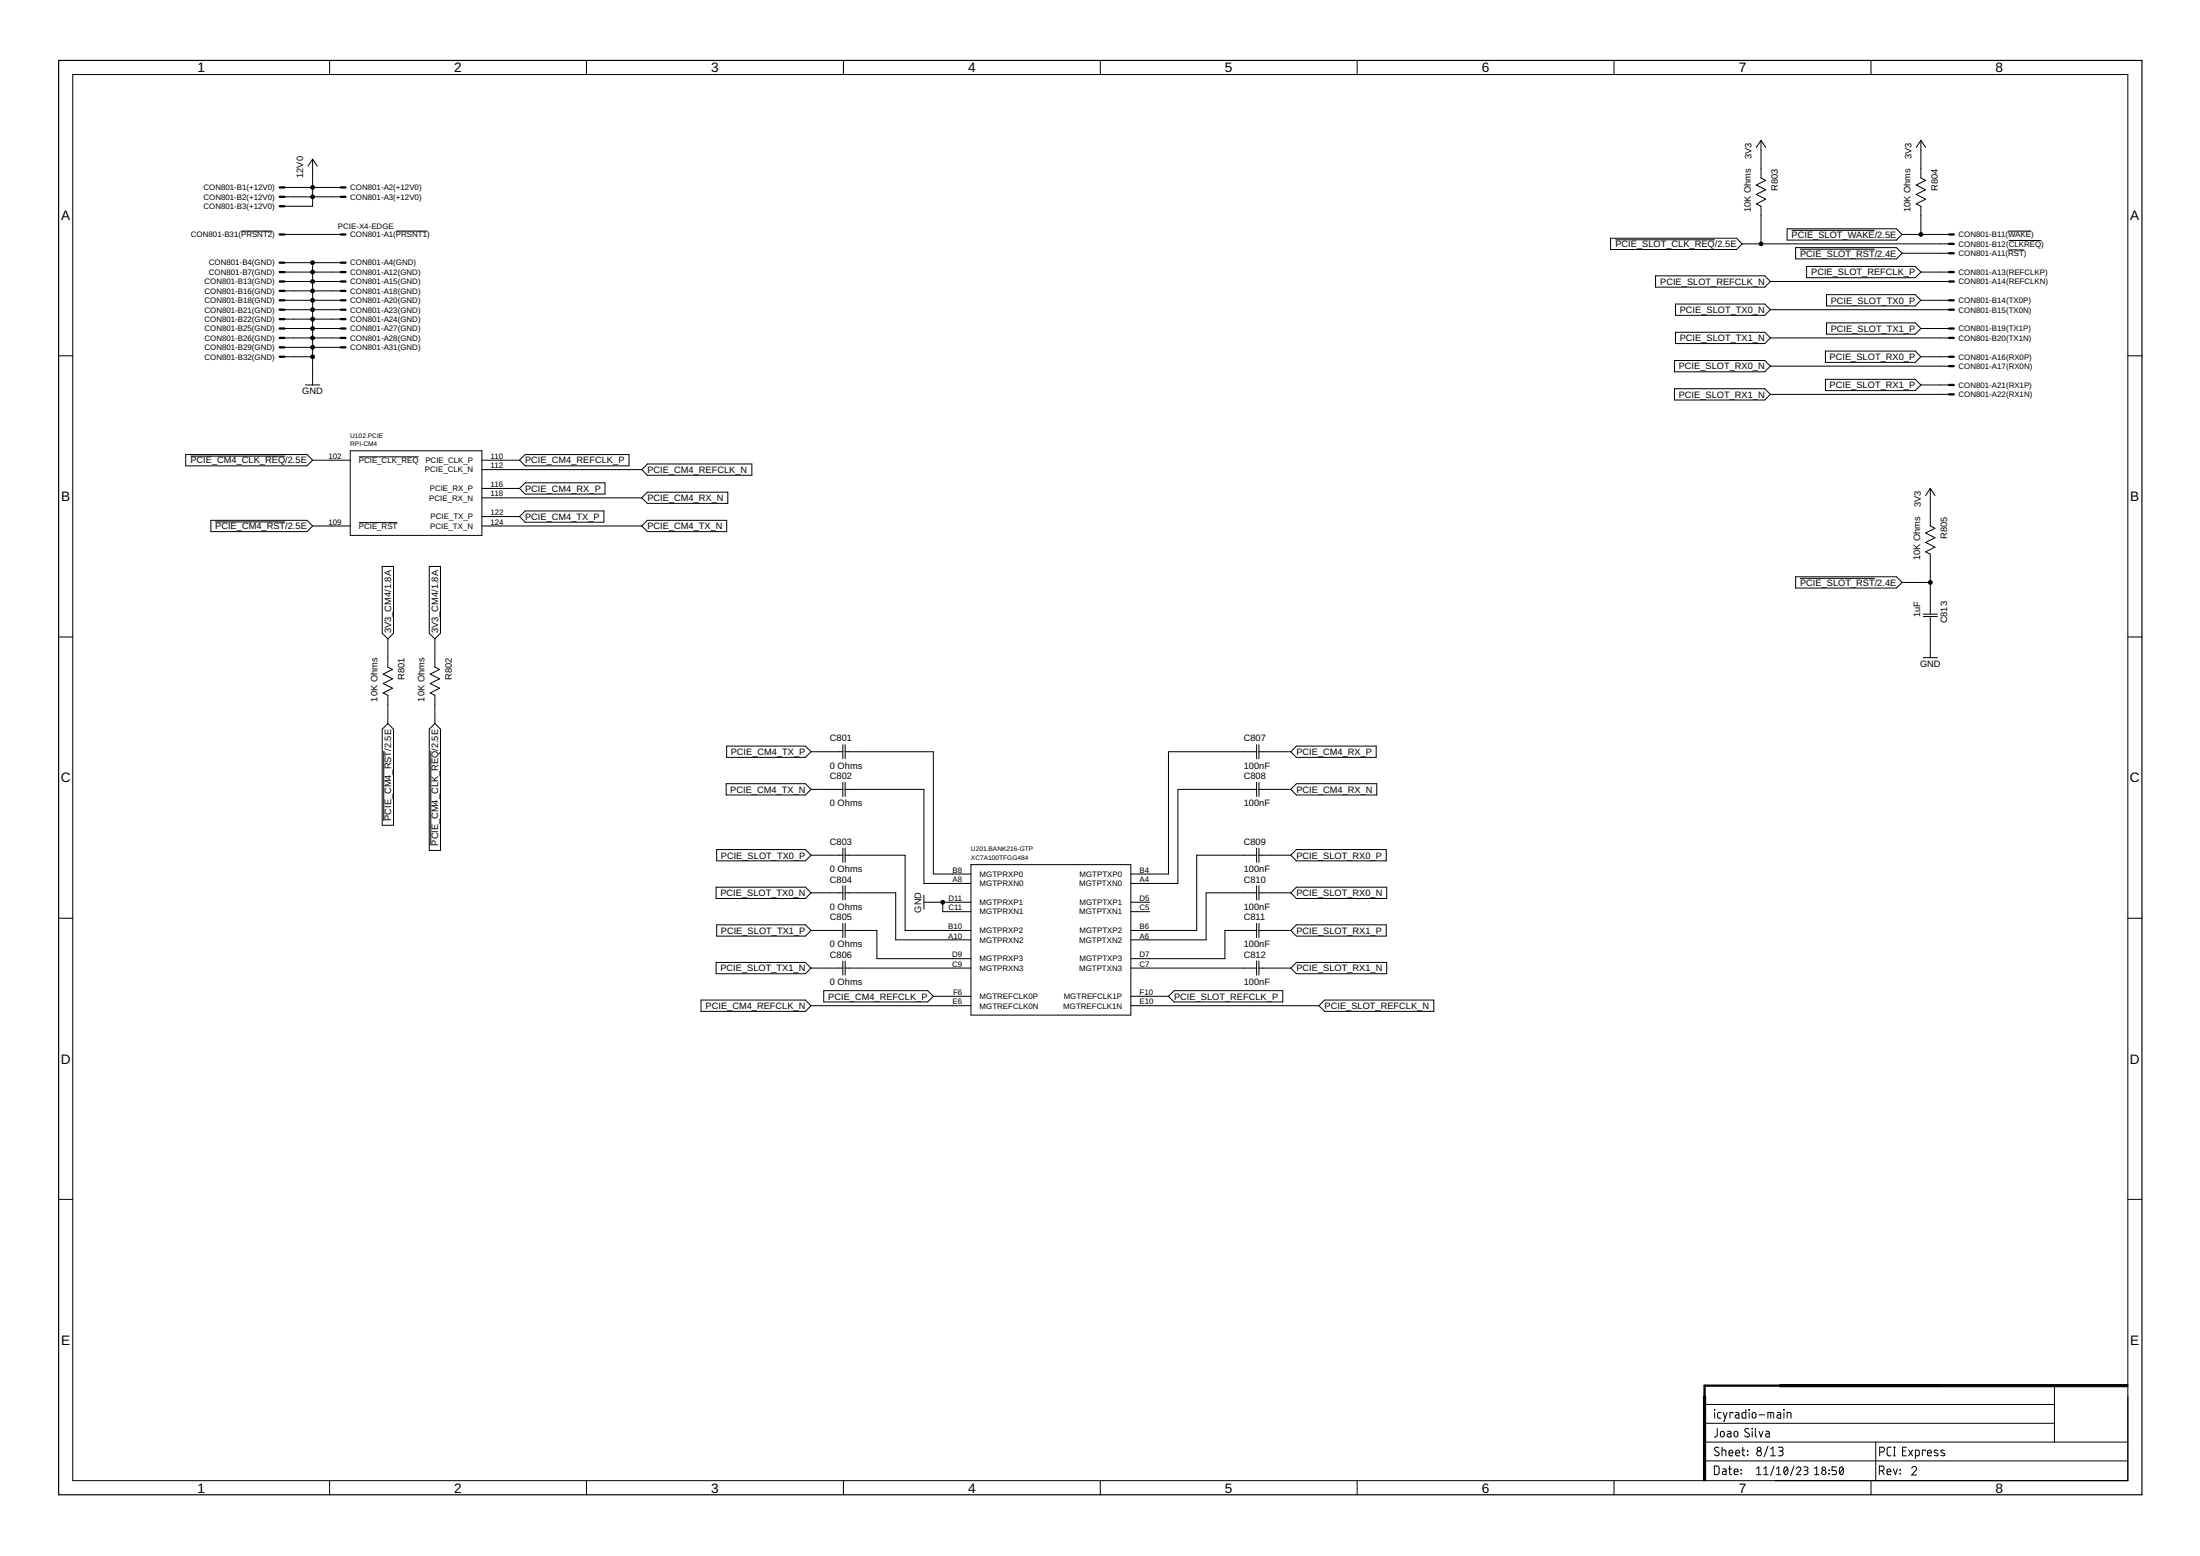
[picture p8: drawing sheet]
<svg xmlns="http://www.w3.org/2000/svg" width="594mm" height="420mm" viewBox="0 0 594 420" stroke-linecap="round" stroke-linejoin="round" font-family="sans-serif">
<g fill="none" stroke="#000" stroke-width=".27">
<path d="M89 16.3v3.8M158.4 16.3v3.8M227.8 16.3v3.8M297.1 16.3v3.8M366.5 16.3v3.8M435.8 16.3v3.8M505.2 16.3v3.8M19.6 20.1h555v379.7h-555zM475.5 37.9v10.2l1.3 .6-2.5 1.3 2.5 1.2-2.5 1.3 2.5 1.3-2.5 1.3 1.2 .6v10.1M475.5 37.9l1.3 1.9M475.5 37.9l-1.2 1.9M518.7 37.9v10.2l1.3 .6-2.6 1.3 2.6 1.2-2.6 1.3 2.6 1.3-2.6 1.3 1.3 .6v7.6"/>
<path d="M518.7 37.9l1.3 1.9M518.7 37.9l-1.3 1.9M76.8 50.6h15.2M76.8 53.1h15.2M84.4 43v12.7h-7.6M84.4 43l1.3 1.9M84.4 43l-1.3 1.9M65.1 62.4h8.4M76.8 63.3h15.2M76.8 70.9h15.2M76.8 73.5h15.2M76.8 76h15.2"/>
<path d="M76.8 78.5h15.2M84.4 70.9v33M106.9 62.4h8.5M434.9 64.3h34l1.6 1.5-1.6 1.6h-34zM436.2 64.7h26.9M447.1 74.5h29.4l1.6 1.5-1.6 1.5h-29.4zM470.5 65.8h55.8M478.1 76h48.2M482.6 61.8h29.5l1.5 1.5-1.5 1.5h-29.5zM483.8 62.2h22.4M484.9 66.9h27.2l1.5 1.5-1.5 1.5h-27.2zM486.1 67.3h20.1"/>
<path d="M487.8 71.9h29.4l1.5 1.6-1.5 1.5h-29.4zM493.2 79.6h24l1.5 1.5-1.5 1.5h-24zM513.6 63.3h12.7M513.6 68.4h12.7M518.7 73.5h7.6M542.3 62.4h6.1M542.3 67.5h4.2M542.4 64.9h8.8M15.8 96.1h3.8M76.8 96.3h7.6M76.8 81.1h15.2M76.8 83.6h15.2"/>
<path d="M76.8 88.7h15.2M76.8 91.2h15.2M76.8 93.8h15.2M76.8 86.2h15.2M452.2 97.3h24.3l1.6 1.6-1.6 1.5h-24.3zM452.4 82.1h24.1l1.6 1.5-1.6 1.6h-24.1zM452.4 89.7h24.1l1.6 1.5-1.6 1.6h-24.1zM478.1 98.9h48.2M478.1 83.6h48.2M478.1 91.2h48.2M492.9 94.8h24.3l1.5 1.5-1.5 1.6h-24.3zM493.2 87.2h24l1.5 1.5-1.5 1.5h-24z"/>
<path d="M518.7 96.3h7.6M518.7 81.1h7.6M518.7 88.7h7.6M574.6 96.1h3.8M82.5 103.9h3.8M452.2 105h24.3l1.6 1.5-1.6 1.5h-24.3zM478.1 106.5h48.2M492.9 102.4h24.3l1.5 1.5-1.5 1.6h-24.3zM518.7 103.9h7.6M50.1 122.7h32.8l1.5 1.6-1.5 1.5h-32.8zM51.4 123.2h25.6M84.4 124.3h10.2"/>
<path d="M94.6 121.7h35.5v22.9h-35.5zM96.9 123.4h16.1M130.1 124.3h10.2M130.1 126.8h43.2M130.1 131.9h10.2M130.1 134.4h43.2M130.1 139.5h10.2M141.8 122.7h28.1v3.1h-28.1l-1.5-1.5zM141.8 138h21.3v3h-21.3l-1.5-1.5zM141.8 130.4h21.6v3h-21.6l-1.5-1.5zM174.8 125.3h28.2v3h-28.2l-1.5-1.5zM174.8 132.9h21.7v3h-21.7l-1.5-1.5z"/>
<path d="M521.3 131.9v10.1l1.2 .7-2.5 1.2 2.5 1.3-2.5 1.3 2.5 1.2-2.5 1.3 1.3 .6v16.2M521.3 131.9l1.2 1.9M521.3 131.9l-1.3 1.9M56.9 140.5h26l1.5 1.5-1.5 1.6h-26zM58.1 140.9h18.9M84.4 142h10.2M96.9 141.1h10.4M103.2 153h3.1v18l-1.6 1.5-1.5-1.5zM115.9 153h3.1v18l-1.6 1.5-1.5-1.5zM130.1 142h43.2M174.8 140.5h21.4v3.1h-21.4l-1.5-1.6zM484.9 155.7h27.2l1.5 1.6-1.5 1.5h-27.2z"/>
<path d="M486.1 156.2h20.1M513.6 157.3h7.7M15.8 172h3.8M104.7 172.5v7.6l1.3 .7-2.5 1.2 2.5 1.3-2.5 1.3 2.5 1.2-2.5 1.3 1.2 .6v7.7M117.4 172.5v7.6l1.3 .7-2.5 1.2 2.5 1.3-2.5 1.3 2.5 1.2-2.5 1.3 1.2 .6v7.7M519.3 165.8h3.9M519.3 166.5h3.9M519.3 177.6h3.9M521.3 166.5v11.1M574.6 172h3.8M103.2 196.9l1.5-1.5 1.6 1.5v25.9h-3.1zM117.4 195.4l1.6 1.5v32.7h-3.1v-32.7z"/>
<path d="M103.6 202.8v18.9M116.3 202.8v25.5M196.1 211.6h21.4l1.5 1.5-1.5 1.6h-21.4zM196.2 201.5h21.3l1.5 1.5-1.5 1.5h-21.3zM219 203h8.6M219 213.1h8.6M227.6 201.1v3.8M227.6 211.2v3.9M228.2 203h23.8v33h10.2M228.2 213.1h21.3v25.4h12.7M228.2 201.1v3.8M228.2 211.2v3.9"/>
<path d="M339.3 203h-23.8v33h-10.1M339.3 213.1h-21.2v25.4h-12.7M339.3 201.1v3.8M339.3 211.2v3.9M340 203h8.6M340 201.1v3.8M340 211.2v3.9M340 213.1h8.6M350.1 211.6h21.7v3.1h-21.7l-1.5-1.6zM350.1 201.5h21.5v3h-21.5l-1.5-1.5zM193.4 239.6h24.1l1.5 1.5-1.5 1.5h-24.1zM193.5 229.4h24l1.5 1.5-1.5 1.6h-24z"/>
<path d="M219 230.9h8.6M227.6 229v3.8M227.6 239.2v3.8M228.2 230.9h16.2v20.3h17.8M228.2 229v3.8M228.2 239.2v3.8M262.2 233.5h43.2v40.6h-43.2zM339.3 230.9h-16.1v20.3h-17.8M339.3 229v3.8M339.3 239.2v3.8M340 229v3.8M340 239.2v3.8"/>
<path d="M340 230.9h8.6M350.1 229.4h24.2v3.1h-24.2l-1.5-1.6zM350.1 239.6h24.4v3h-24.4l-1.5-1.5zM15.8 247.9h3.8M193.4 259.9h24.1l1.5 1.5-1.5 1.5h-24.1zM193.5 249.7h24l1.5 1.5-1.5 1.6h-24zM219 251.2h8.6M219 241.1h8.6M227.6 249.3v3.9M227.6 259.5v3.8M228.2 251.2h8.6v7.7h25.4M228.2 241.1h13.7v12.7h20.3"/>
<path d="M228.2 249.3v3.9M228.2 259.5v3.8M249.5 243.6h12.7M249.5 241.7v3.8M254.6 243.6v2.6h7.6M305.4 243.6h5.1M305.4 246.2h5.1M339.3 251.2h-8.5v7.7h-25.4M339.3 241.1h-13.6v12.7h-20.3M339.3 249.3v3.9M339.3 259.5v3.8M340 251.2h8.6"/>
<path d="M340 249.3v3.9M340 259.5v3.8M340 241.1h8.6M350.1 249.7h24.2v3.1h-24.2l-1.5-1.6zM350.1 259.9h24.4v3h-24.4l-1.5-1.5zM574.6 247.9h3.8M189.3 270h28.2l1.5 1.6-1.5 1.5h-28.2zM219 271.6h43.2M219 261.4h8.6M222.4 267.5h28.1l1.5 1.5-1.5 1.6h-28.1zM228.2 261.4h34M252 269h10.2"/>
<path d="M305.4 271.6h50.8M305.4 269h10.1M305.4 261.4h33.9M317.1 267.5h29.3v3.1h-29.3l-1.6-1.6zM340 261.4h8.6M357.7 270h29.5v3.1h-29.5l-1.5-1.5zM15.8 323.9h3.8M574.6 323.9h3.8M460.3 379.2h94.5M554.8 374.2v15.2M89 399.8v3.8M158.4 399.8v3.8"/>
<path d="M227.8 399.8v3.8M297.1 399.8v3.8M366.5 399.8v3.8M435.8 399.8v3.8M460.3 394.5h114.3M460.3 389.4h114.3M460.3 384.3h94.5M462.9 395.9h.9l.4 .4v1.4l-.4 .5h-.9zM462.9 380.6l.2 .1zM463 381.4v1.5M463.7 385.7v2l-.2 .2-.6 .1M464.1 391a.58 .58 0 0 0-.9-.1 .58 .58 0 0 0 .1 .9l.7 .3a.54 .54 0 0 1 .2 .8 .54 .54 0 0 1-.8 .2l-.5-.3"/>
<path d="M464.7 386.7l.5-.2a.92 .92 0 0 1 .1 1.5h-.3l-.4-.3zM464.7 381.4h-.6l-.3 .4 .1 1 .8 .1M465 391.6l.9 .1 .1 1.4M465 390.8v2.3M465.2 396.6l.7 .1 .2 .2v1.3h-.6a.46 .46 0 0 1-.4-.5 .46 .46 0 0 1 .4-.4h.6M465.3 381.4l.6 1.5M466.4 381.4l-.8 2.3h-.3M466.5 386.5h.7l.2 .2v1.3h-.6a.46 .46 0 0 1-.4-.4 .46 .46 0 0 1 .4-.5h.6M466.8 396.6h.8M466.9 392.3h1a.54 .54 0 0 0-.3-.7 .54 .54 0 0 0-.7 .5l.1 .9 .9 .1M467.1 395.9v1.9l.1 .3 .4 .1M467.9 381.7v-.3h-.8v1.5"/>
<path d="M468.3 397.4h1a.54 .54 0 0 0-.3-.7 .54 .54 0 0 0-.7 .5l.1 .9 .9 .1M468.4 386.7l.5-.2a.92 .92 0 0 1 .1 1.5l-.6-.1zM468.7 381.4h.6l.2 .2 .1 1.3h-.6a.46 .46 0 0 1-.5-.4 .46 .46 0 0 1 .5-.5h.6M468.7 392.3h1.1a.54 .54 0 0 0-.4-.7 .54 .54 0 0 0-.7 .5l.1 .9 1 .1M470.1 397.9l.2 .1zM470.1 396.8l.2 .2zM470.4 391.6h.7M470.6 390.8v2.1l.5 .2M471.4 380.6v2.3h-.7l-.3-.3 .1-1 .2-.2h.7M471.9 391.8l.1 .1zM471.9 392.8l.1 .1zM472.3 380.6l.1 .1z"/>
<path d="M472.3 385.9a.58 .58 0 0 0-.9-.1 .58 .58 0 0 0 0 .9l.7 .4a.58 .58 0 0 1 .1 .8 .58 .58 0 0 1-.9 0l-.2-.2M472.3 381.4v1.5M473.1 385.7l.1 .1zM473.2 386.5v1.5M473.2 381.6l.4-.2 .4 .2 .2 .8a.52 .52 0 0 1-.5 .6 .52 .52 0 0 1-.6-.6zM474 385.7v1.9l.4 .4M474.3 396.6l.6-.5v2.1M474.3 398.2h1.2M475 382h1.5M475 386.5l.5 1.5 .5-1.5M476.3 398.2h1.2M476.3 396.6l.6-.5v2.1"/>
<path d="M476.9 386.5h.6l.3 .2v1.3h-.6a.46 .46 0 0 1-.5-.4 .46 .46 0 0 1 .5-.5h.6M477.4 382.9v-1.5l1.4 .1 .2 1.4M477.4 390.5l-1 2.9M478.1 393.1h1.3M478.1 391.3l.7-.5v2.3M478.2 381.4v1.5M479.1 395.9l-1 2.5M479.7 398.2h1.2M479.7 396.6l.6-.5v2.1M479.9 381.4h.7l.2 .2v1.3h-.5a.46 .46 0 0 1-.5-.4 .46 .46 0 0 1 .5-.5h.5M480.2 390.8h.8a.52 .52 0 0 1 .5 .5 .52 .52 0 0 1-.5 .5h-.5M480.9 391.8a.65 .65 0 0 1 .6 .7 .65 .65 0 0 1-.6 .6h-.7"/>
<path d="M481.6 380.6l.2 .1zM481.7 381.4v1.5M481.9 396.2a.67 .67 0 0 1 .8 .2 .67 .67 0 0 1 .1 .8 .67 .67 0 0 1-.1 .7 .67 .67 0 0 1-.8 .2 1.76 1.76 0 0 1 0-1.9zM482.6 382.9v-1.5l.9 .1 .1 1.4M482.7 396.6l-.9 1.1M484.4 395.9l-.9 2.5M485.1 396.6a.58 .58 0 0 1 .9-.5 .58 .58 0 0 1 .1 .9l-1 1.2h1.2M487 396.1h.7a.48 .48 0 0 1 .5 .5 .48 .48 0 0 1-.5 .4h-.4M487.6 397a.58 .58 0 0 1 .6 .6 .58 .58 0 0 1-.6 .6h-.6M490 398.2h1.2M490 396.6l.6-.5v2.1M493.8 397.9l.2 .1z"/>
<path d="M493.8 397l.2 .1zM495.9 396.1h-1.2v.9h.7a.59 .59 0 0 1 .5 .6 .59 .59 0 0 1-.5 .6h-.7M496.9 396.2a.66 .66 0 0 1 .8 .2 .66 .66 0 0 1 .1 .8 .66 .66 0 0 1-.1 .7 .66 .66 0 0 1-.8 .2 1.64 1.64 0 0 1 0-1.9zM497.7 396.6l-.9 1.1M505.2 399.8v3.8M506.5 389.4v10.4M507.5 397.2h.6a.65 .65 0 0 0 .7-.7 .65 .65 0 0 0-.7-.6h-.6v2.3M507.6 392.1h.6a.65 .65 0 0 0 .7-.7 .65 .65 0 0 0-.7-.6h-.6v2.3M508.3 397.2l.5 1M509.6 397.4h1a.54 .54 0 0 0-.4-.7 .54 .54 0 0 0-.6 .5l.1 .9 .9 .1M510.6 390.8h-.7l-.3 .5v1.4l.3 .4h.7M511.3 393.1h.5"/>
<path d="M511.3 396.6l.5 1.6 .5-1.6M511.3 390.8h.5M511.6 390.8v2.3M513.1 396.8l.1 .2zM513.1 397.9l.1 .1zM513.8 391.8h.7M514.8 390.8h-1v2.3h1M515.4 391.6l1.1 1.5M516.2 396.5a.65 .65 0 0 1 1-.5 .65 .65 0 0 1 .2 1l-1.2 1.3h1.3M516.5 391.6l-1.1 1.5M517.2 393.1h.8l.2-.2 .1-1-.3-.3h-.8v2.3M519.9 391.8v-.2h-.8v1.5"/>
<path d="M520.5 392.3h1a.54 .54 0 0 0-.3-.7 .54 .54 0 0 0-.7 .5l.1 .9 .9 .1M523.2 391.7l-.7-.1-.2 .4 1 .6v.4h-1M525 391.7l-.7-.1-.2 .4 1 .6v.4h-1"/>
<circle cx="475" cy="391.3" r=".52"/>
<circle cx="475" cy="392.5" r=".65"/>
<circle cx="492.5" cy="397.6" r=".58"/>
<circle cx="492.5" cy="396.6" r=".47"/>
</g>
<path d="M15.8 16.3h562.6v387.3h-562.6z" fill="none" stroke="#000" stroke-width=".32"/>
<path d="M460 377h.6v22.8h-.6zM480.6 373.9h94v.6h-94z" fill="#000" stroke="#000" stroke-width=".27"/>
<g fill="none" stroke="#000" stroke-width=".61">
<path d="M75.5 50.6h1.3M75.5 53.1h1.3M75.5 55.7h1.3M92 50.6h1.3M92 53.1h1.3M75.5 63.3h1.3M75.5 70.9h1.3M75.5 73.5h1.3M75.5 76h1.3M75.5 78.5h1.3M92 63.3h1.3M92 70.9h1.3"/>
<path d="M92 73.5h1.3M92 76h1.3M92 78.5h1.3M526.3 63.3h1.3M526.3 68.4h1.3M526.3 73.5h1.3M526.3 76h1.3M526.3 65.8h1.3M75.5 96.3h1.3M75.5 81.1h1.3M75.5 83.6h1.3M75.5 88.7h1.3"/>
<path d="M75.5 91.2h1.3M75.5 93.8h1.3M75.5 86.2h1.3M92 81.1h1.3M92 83.6h1.3M92 88.7h1.3M92 91.2h1.3M92 93.8h1.3M92 86.2h1.3M526.3 96.3h1.3M526.3 98.9h1.3M526.3 81.1h1.3"/>
<path d="M526.3 83.6h1.3M526.3 88.7h1.3M526.3 91.2h1.3M526.3 106.5h1.3M526.3 103.9h1.3M523.8 374.2h-63.5v3.8"/>
</g>
<g fill="#000" stroke="#000" stroke-width=".27">
<circle cx="84.4" cy="50.6" r=".51"/>
<circle cx="84.4" cy="53.1" r=".51"/>
<circle cx="84.4" cy="76" r=".51"/>
<circle cx="84.4" cy="78.5" r=".51"/>
<circle cx="84.4" cy="70.9" r=".51"/>
<circle cx="84.4" cy="73.5" r=".51"/>
<circle cx="475.5" cy="65.8" r=".51"/>
<circle cx="518.7" cy="63.3" r=".51"/>
<circle cx="84.4" cy="88.7" r=".51"/>
<circle cx="84.4" cy="83.6" r=".51"/>
<circle cx="84.4" cy="86.2" r=".51"/>
<circle cx="84.4" cy="91.2" r=".51"/>
<circle cx="84.4" cy="81.1" r=".51"/>
<circle cx="84.4" cy="96.3" r=".51"/>
<circle cx="84.4" cy="93.8" r=".51"/>
<circle cx="521.3" cy="157.3" r=".51"/>
<circle cx="254.6" cy="243.6" r=".51"/>
</g>
<g font-size="3.7">
<text x="53.3" y="19.5">1</text>
<text x="122.7" y="19.5">2</text>
<text x="192" y="19.5">3</text>
<text x="261.4" y="19.5">4</text>
<text x="330.8" y="19.5">5</text>
<text x="400.2" y="19.5">6</text>
<text x="469.5" y="19.5">7</text>
<text x="538.9" y="19.5">8</text>
<text x="16.5" y="59.4">A</text>
<text x="575.3" y="59.4">A</text>
<text x="16.5" y="135.3">B</text>
<text x="575.3" y="135.3">B</text>
<text x="16.4" y="211.3">C</text>
<text x="575.2" y="211.3">C</text>
<text x="16.4" y="287.2">D</text>
<text x="575.2" y="287.2">D</text>
<text x="16.5" y="363.1">E</text>
<text x="575.3" y="363.1">E</text>
<text x="53.3" y="403">1</text>
<text x="122.7" y="403">2</text>
<text x="192" y="403">3</text>
<text x="261.4" y="403">4</text>
<text x="330.8" y="403">5</text>
<text x="400.2" y="403">6</text>
<text x="469.5" y="403">7</text>
<text x="538.9" y="403">8</text>
</g>
<g font-size="2.5">
<text x="473" y="43" transform="rotate(-90 473 43)">3V3</text>
<text x="516.2" y="43" transform="rotate(-90 516.2 43)">3V3</text>
<text x="81.9" y="48.1" transform="rotate(-90 81.9 48.1)">12V0</text>
<text x="480.1" y="51.5" transform="rotate(-90 480.1 51.5)">R803</text>
<text x="523.3" y="51.5" transform="rotate(-90 523.3 51.5)">R804</text>
<text x="472.8" y="57.4" transform="rotate(-90 472.8 57.4)">10K Ohms</text>
<text x="515.9" y="57.4" transform="rotate(-90 515.9 57.4)">10K Ohms</text>
<text x="483.8" y="64.2">PCIE_SLOT_WAKE/2.5E</text>
<text x="436.2" y="66.7">PCIE_SLOT_CLK_REQ/2.5E</text>
<text x="486.1" y="69.3">PCIE_SLOT_RST/2.4E</text>
<text x="448.3" y="76.9">PCIE_SLOT_REFCLK_N</text>
<text x="489.1" y="74.4">PCIE_SLOT_REFCLK_P</text>
<text x="494.3" y="82">PCIE_SLOT_TX0_P</text>
<text x="453.6" y="84.5">PCIE_SLOT_TX0_N</text>
<text x="494.3" y="89.6">PCIE_SLOT_TX1_P</text>
<text x="453.6" y="92.1">PCIE_SLOT_TX1_N</text>
<text x="453.3" y="99.8">PCIE_SLOT_RX0_N</text>
<text x="494.1" y="97.2">PCIE_SLOT_RX0_P</text>
<text x="81.6" y="106.5">GND</text>
<text x="453.3" y="107.4">PCIE_SLOT_RX1_N</text>
<text x="494.1" y="104.8">PCIE_SLOT_RX1_P</text>
<text x="51.4" y="125.1">PCIE_CM4_CLK_REQ/2.5E</text>
<text x="141.8" y="125.1">PCIE_CM4_REFCLK_P</text>
<text x="174.8" y="127.7">PCIE_CM4_REFCLK_N</text>
<text x="141.8" y="132.8">PCIE_CM4_RX_P</text>
<text x="174.8" y="135.3">PCIE_CM4_RX_N</text>
<text x="518.7" y="137" transform="rotate(-90 518.7 137)">3V3</text>
<text x="58.1" y="142.9">PCIE_CM4_RST/2.5E</text>
<text x="141.8" y="140.4">PCIE_CM4_TX_P</text>
<text x="174.8" y="142.9">PCIE_CM4_TX_N</text>
<text x="525.8" y="145.5" transform="rotate(-90 525.8 145.5)">R805</text>
<text x="518.5" y="151.3" transform="rotate(-90 518.5 151.3)">10K Ohms</text>
<text x="486.1" y="158.2">PCIE_SLOT_RST/2.4E</text>
<text x="518.5" y="166.7" transform="rotate(-90 518.5 166.7)">1uF</text>
<text x="105.6" y="171" transform="rotate(-90 105.6 171)">3V3_CM4/1.8A</text>
<text x="118.3" y="171" transform="rotate(-90 118.3 171)">3V3_CM4/1.8A</text>
<text x="525.8" y="168.3" transform="rotate(-90 525.8 168.3)">C813</text>
<text x="109.3" y="183.6" transform="rotate(-90 109.3 183.6)">R801</text>
<text x="122" y="183.6" transform="rotate(-90 122 183.6)">R802</text>
<text x="518.5" y="180.1">GND</text>
<text x="102" y="189.4" transform="rotate(-90 102 189.4)">10K Ohms</text>
<text x="114.7" y="189.4" transform="rotate(-90 114.7 189.4)">10K Ohms</text>
<text x="197.3" y="203.9">PCIE_CM4_TX_P</text>
<text x="224.1" y="200.2">C801</text>
<text x="335.8" y="200.2">C807</text>
<text x="350.1" y="203.9">PCIE_CM4_RX_P</text>
<text x="224.1" y="207.5">0 Ohms</text>
<text x="335.8" y="207.5">100nF</text>
<text x="197.2" y="214">PCIE_CM4_TX_N</text>
<text x="224.1" y="210.4">C802</text>
<text x="335.8" y="210.4">C808</text>
<text x="350.1" y="214">PCIE_CM4_RX_N</text>
<text x="105.6" y="221.7" transform="rotate(-90 105.6 221.7)">PCIE_CM4_RST/2.5E</text>
<text x="224.1" y="217.7">0 Ohms</text>
<text x="335.8" y="217.7">100nF</text>
<text x="118.3" y="228.3" transform="rotate(-90 118.3 228.3)">PCIE_CM4_CLK_REQ/2.5E</text>
<text x="194.7" y="231.8">PCIE_SLOT_TX0_P</text>
<text x="224.1" y="228.2">C803</text>
<text x="335.8" y="228.2">C809</text>
<text x="350.1" y="231.8">PCIE_SLOT_RX0_P</text>
<text x="224.1" y="235.5">0 Ohms</text>
<text x="224.1" y="238.3">C804</text>
<text x="335.8" y="235.5">100nF</text>
<text x="335.8" y="238.3">C810</text>
<text x="194.5" y="242">PCIE_SLOT_TX0_N</text>
<text x="224.1" y="245.6">0 Ohms</text>
<text x="335.8" y="245.6">100nF</text>
<text x="350.1" y="242">PCIE_SLOT_RX0_N</text>
<text x="224.1" y="248.5">C805</text>
<text x="248.7" y="246.4" transform="rotate(-90 248.7 246.4)">GND</text>
<text x="335.8" y="248.5">C811</text>
<text x="194.7" y="252.1">PCIE_SLOT_TX1_P</text>
<text x="224.1" y="255.8">0 Ohms</text>
<text x="335.8" y="255.8">100nF</text>
<text x="350.1" y="252.1">PCIE_SLOT_RX1_P</text>
<text x="194.5" y="262.3">PCIE_SLOT_TX1_N</text>
<text x="224.1" y="258.6">C806</text>
<text x="335.8" y="258.6">C812</text>
<text x="350.1" y="262.3">PCIE_SLOT_RX1_N</text>
<text x="223.7" y="269.9">PCIE_CM4_REFCLK_P</text>
<text x="224.1" y="266">0 Ohms</text>
<text x="317.1" y="269.9">PCIE_SLOT_REFCLK_P</text>
<text x="335.8" y="266">100nF</text>
<text x="190.5" y="272.5">PCIE_CM4_REFCLK_N</text>
<text x="357.7" y="272.5">PCIE_SLOT_REFCLK_N</text>
</g>
<g font-size="2.1">
<text x="54.9" y="51.4">CON801-B1(+12V0)</text>
<text x="54.9" y="53.9">CON801-B2(+12V0)</text>
<text x="94.6" y="51.4">CON801-A2(+12V0)</text>
<text x="94.6" y="53.9">CON801-A3(+12V0)</text>
<text x="54.9" y="56.5">CON801-B3(+12V0)</text>
<text x="51.6" y="64.1">CON801-B31(PRSNT2)</text>
<text x="91.3" y="61.9">PCIE-X4-EDGE</text>
<text x="94.6" y="64.1">CON801-A1(PRSNT1)</text>
<text x="528.9" y="64.1">CON801-B11(WAKE)</text>
<text x="56.4" y="71.7">CON801-B4(GND)</text>
<text x="94.6" y="71.7">CON801-A4(GND)</text>
<text x="528.9" y="69.1">CON801-A11(RST)</text>
<text x="528.9" y="66.6">CON801-B12(CLKREQ)</text>
<text x="55.2" y="76.8">CON801-B13(GND)</text>
<text x="56.4" y="74.2">CON801-B7(GND)</text>
<text x="94.6" y="74.2">CON801-A12(GND)</text>
<text x="94.6" y="76.8">CON801-A15(GND)</text>
<text x="528.9" y="74.2">CON801-A13(REFCLKP)</text>
<text x="528.9" y="76.8">CON801-A14(REFCLKN)</text>
<text x="55.2" y="79.3">CON801-B16(GND)</text>
<text x="55.2" y="81.8">CON801-B18(GND)</text>
<text x="94.6" y="79.3">CON801-A18(GND)</text>
<text x="94.6" y="81.8">CON801-A20(GND)</text>
<text x="528.9" y="81.8">CON801-B14(TX0P)</text>
<text x="55.2" y="89.5">CON801-B25(GND)</text>
<text x="55.2" y="86.9">CON801-B22(GND)</text>
<text x="55.2" y="84.4">CON801-B21(GND)</text>
<text x="94.6" y="84.4">CON801-A23(GND)</text>
<text x="94.6" y="86.9">CON801-A24(GND)</text>
<text x="94.6" y="89.5">CON801-A27(GND)</text>
<text x="528.9" y="84.4">CON801-B15(TX0N)</text>
<text x="528.9" y="89.5">CON801-B19(TX1P)</text>
<text x="55.2" y="94.5">CON801-B29(GND)</text>
<text x="55.2" y="92">CON801-B26(GND)</text>
<text x="94.6" y="92">CON801-A28(GND)</text>
<text x="94.6" y="94.5">CON801-A31(GND)</text>
<text x="528.9" y="92">CON801-B20(TX1N)</text>
<text x="55.2" y="97.1">CON801-B32(GND)</text>
<text x="528.9" y="97.1">CON801-A16(RX0P)</text>
<text x="528.9" y="99.6">CON801-A17(RX0N)</text>
<text x="528.9" y="107.2">CON801-A22(RX1N)</text>
<text x="528.9" y="104.7">CON801-A21(RX1P)</text>
<text x="88.7" y="123.9">102</text>
<text x="96.9" y="125">PCIE_CLK_REQ</text>
<text x="114.9" y="125">PCIE_CLK_P</text>
<text x="132.5" y="123.9">110</text>
<text x="114.7" y="127.6">PCIE_CLK_N</text>
<text x="132.5" y="126.4">112</text>
<text x="132.5" y="131.5">116</text>
<text x="115.9" y="135.2">PCIE_RX_N</text>
<text x="116.1" y="132.6">PCIE_RX_P</text>
<text x="132.5" y="134.1">118</text>
<text x="88.7" y="141.7">109</text>
<text x="96.9" y="142.8">PCIE_RST</text>
<text x="116.2" y="142.8">PCIE_TX_N</text>
<text x="116.3" y="140.3">PCIE_TX_P</text>
<text x="132.5" y="139.1">122</text>
<text x="132.5" y="141.7">124</text>
<text x="257.3" y="235.7">B8</text>
<text x="257.3" y="238.2">A8</text>
<text x="264.5" y="236.8">MGTPRXP0</text>
<text x="264.5" y="239.3">MGTPRXN0</text>
<text x="291.4" y="239.3">MGTPTXN0</text>
<text x="291.5" y="236.8">MGTPTXP0</text>
<text x="307.7" y="235.7">B4</text>
<text x="307.7" y="238.2">A4</text>
<text x="256.1" y="243.3">D11</text>
<text x="256.1" y="245.8">C11</text>
<text x="264.5" y="244.4">MGTPRXP1</text>
<text x="291.5" y="244.4">MGTPTXP1</text>
<text x="307.7" y="243.3">D5</text>
<text x="307.7" y="245.8">C5</text>
<text x="256.1" y="250.9">B10</text>
<text x="264.5" y="246.9">MGTPRXN1</text>
<text x="291.4" y="246.9">MGTPTXN1</text>
<text x="307.7" y="250.9">B6</text>
<text x="256.1" y="253.4">A10</text>
<text x="264.5" y="252">MGTPRXP2</text>
<text x="264.5" y="254.5">MGTPRXN2</text>
<text x="291.4" y="254.5">MGTPTXN2</text>
<text x="291.5" y="252">MGTPTXP2</text>
<text x="307.7" y="253.4">A6</text>
<text x="257.1" y="258.5">D9</text>
<text x="257.1" y="261">C9</text>
<text x="264.5" y="259.6">MGTPRXP3</text>
<text x="264.5" y="262.2">MGTPRXN3</text>
<text x="291.4" y="262.2">MGTPTXN3</text>
<text x="291.5" y="259.6">MGTPTXP3</text>
<text x="307.7" y="258.5">D7</text>
<text x="307.7" y="261">C7</text>
<text x="257.4" y="268.7">F6</text>
<text x="264.5" y="269.8">MGTREFCLK0P</text>
<text x="287.2" y="269.8">MGTREFCLK1P</text>
<text x="307.7" y="268.7">F10</text>
<text x="257.3" y="271.2">E6</text>
<text x="264.5" y="272.3">MGTREFCLK0N</text>
<text x="287.1" y="272.3">MGTREFCLK1N</text>
<text x="307.7" y="271.2">E10</text>
</g>
<g font-size="1.8">
<text x="94.6" y="118.2">U102.PCIE</text>
<text x="94.6" y="120.5">RPI-CM4</text>
<text x="262.2" y="232.2">XC7A100TFGG484</text>
<text x="262.2" y="229.9">U201.BANK216-GTP</text>
</g>
</svg>
